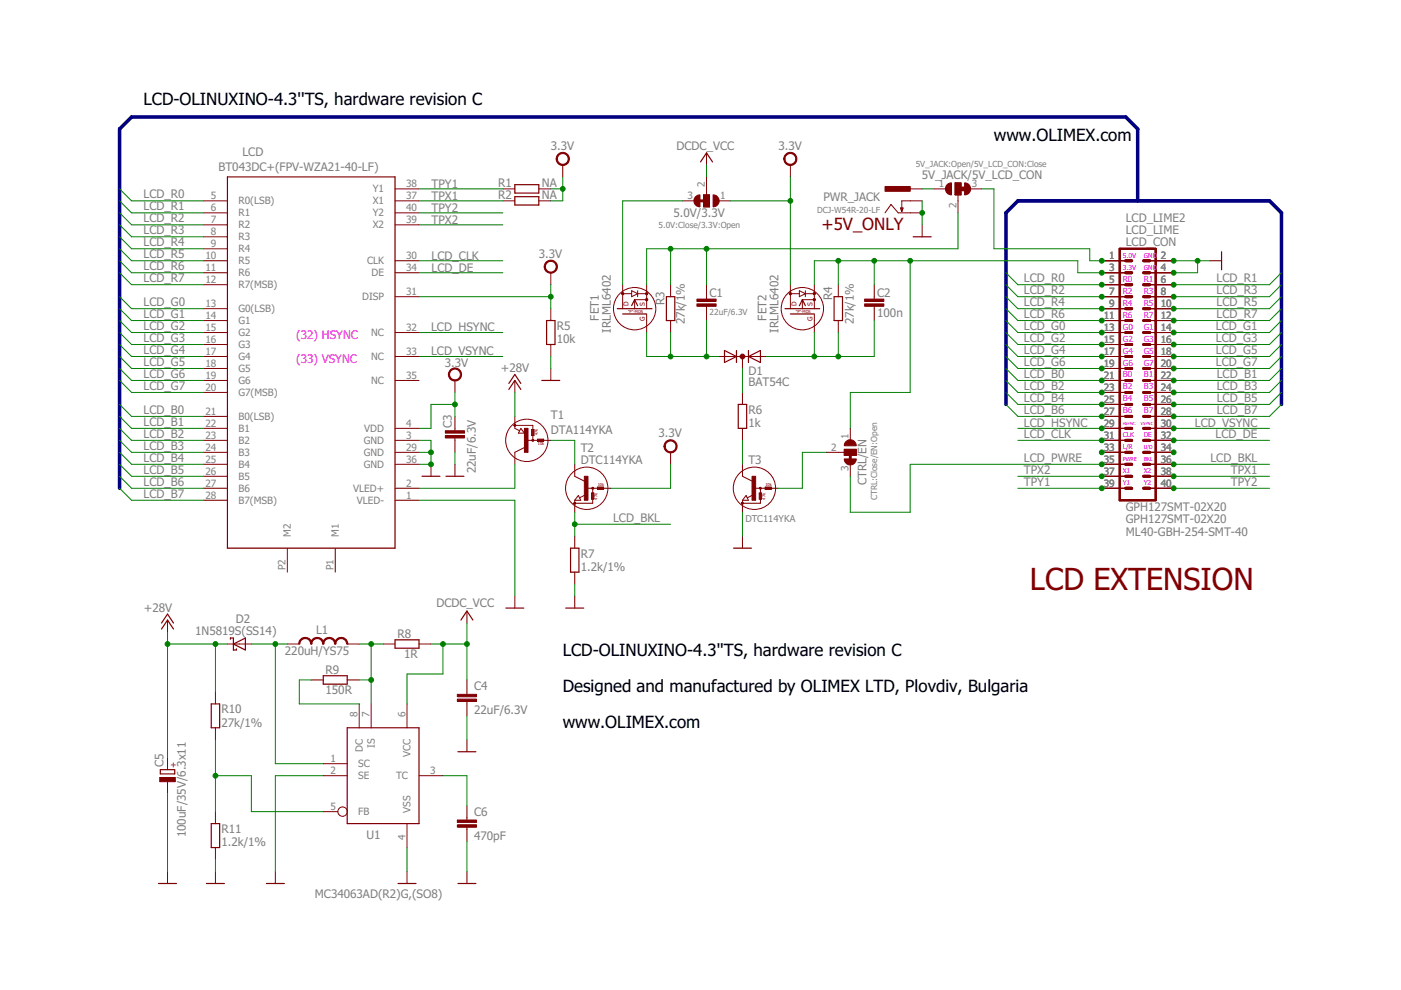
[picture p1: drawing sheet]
<svg xmlns="http://www.w3.org/2000/svg" width="297mm" height="210mm" viewBox="0 0 297 210" stroke-linecap="round" stroke-linejoin="round" font-family="sans-serif">
<g fill="none" stroke="#800000" stroke-width=".61">
<path d="M147.9 42.6h1.9M238.7 57.8h1.2M238.7 55.3h1.2M242.5 57.8h1.3M242.5 55.3h1.3M238.7 65.4h1.2M238.7 62.9h1.2M238.7 60.4h1.2M238.7 68h1.2M238.7 70.5h1.2M238.7 73h1.2M238.7 75.6h1.2"/>
<path d="M238.7 78.1h1.2M242.5 65.4h1.3M242.5 62.9h1.3M242.5 60.4h1.3M242.5 68h1.3M242.5 70.5h1.3M242.5 73h1.3M242.5 75.6h1.3M242.5 78.1h1.3M180.3 95.9v1.9M238.7 80.7h1.2M238.7 83.2h1.2"/>
<path d="M238.7 85.7h1.2M238.7 88.3h1.2M238.7 90.8h1.2M238.7 93.4h1.2M238.7 95.9h1.2M238.7 98.4h1.2M242.5 80.7h1.3M242.5 83.2h1.3M242.5 85.7h1.3M242.5 88.3h1.3M242.5 90.8h1.3M242.5 93.4h1.3"/>
<path d="M242.5 95.9h1.3M242.5 98.4h1.3M238.7 101h1.2M238.7 103.5h1.2M242.5 101h1.3M242.5 103.5h1.3"/>
</g>
<path d="M203.1 40h2" fill="none" stroke="#800000" stroke-width="1"/>
<g fill="#800000" stroke="#800000" stroke-width=".21">
<path d="M166.6 32.7a1.39 1.39 0 0 1 2.2 .3 1.39 1.39 0 0 1-.9 2 1.39 1.39 0 0 1-1.7-1.3h.2a1.14 1.14 0 0 1 1.7-1 1.14 1.14 0 0 1 .2 2 1.14 1.14 0 0 1-1.8-.7l-.1-.3h-.2z" fill-rule="evenodd"/>
<path d="M131.8 62.1h.4v.3h-.4z" fill-rule="evenodd"/>
<path d="M136.9 62.1h.4v.3h-.4z" fill-rule="evenodd"/>
<path d="M136.9 63.4h.4v.3h-.4z" fill-rule="evenodd"/>
<path d="M167.4 62.1h.3v.3h-.3z" fill-rule="evenodd"/>
<path d="M172.5 62.1h.3v.3h-.3z" fill-rule="evenodd"/>
<path d="M172.5 63.4h.3v.3h-.3z" fill-rule="evenodd"/>
<path d="M161.1 103.4h.3v.3h-.3l-.1-.2h.3h-.3z" fill-rule="evenodd"/>
<path d="M157.3 106.6h.3v.2h-.3l-.1-.1h.3h-.3z" fill-rule="evenodd"/>
<path d="M118.3 32.7a1.4 1.4 0 0 1 2.2 .3 1.4 1.4 0 0 1-.8 2.1 1.4 1.4 0 0 1-1.8-1.4h.3a1.15 1.15 0 0 1 1.6-1.1 1.15 1.15 0 0 1 .3 1.9 1.15 1.15 0 0 1-1.9-.5v-.3h-.3z" fill-rule="evenodd"/>
<path d="M179 97.3h2.5a1.27 1.27 0 0 1-1.2 1.3 1.27 1.27 0 0 1-1.3-1.3z" fill-rule="evenodd"/>
<path d="M179.4 93.6a1.27 1.27 0 0 1 1.4-.2 1.27 1.27 0 0 1 .7 1.1h-2.5l.1-.4z" fill-rule="evenodd"/>
<path d="M95.4 78.4a1.4 1.4 0 0 1 2.3 .3 1.4 1.4 0 0 1-.9 2.1 1.4 1.4 0 0 1-1.7-1.4h.2a1.15 1.15 0 0 1 1.6-1.1 1.15 1.15 0 0 1 .3 2 1.15 1.15 0 0 1-1.8-.6l-.1-.3h-.2z" fill-rule="evenodd"/>
<path d="M115.8 55.6a1.4 1.4 0 0 1 2.2 .2 1.4 1.4 0 0 1-.8 2.1 1.4 1.4 0 0 1-1.8-1.3h.2a1.15 1.15 0 0 1 1.6-1.1 1.15 1.15 0 0 1 .3 1.9 1.15 1.15 0 0 1-1.8-.6l-.1-.2h-.2z" fill-rule="evenodd"/>
<path d="M147.4 41.7l.6-.3 .4-.1v2.6a1.26 1.26 0 0 1-1.2-.8 1.26 1.26 0 0 1 .2-1.4z" fill-rule="evenodd"/>
<path d="M151.2 41.3a1.27 1.27 0 0 1 1.3 1.3 1.27 1.27 0 0 1-1.3 1.3z" fill-rule="evenodd"/>
<path d="M125.5 103.4h.3v.3h-.3v-.2h.2h-.2z" fill-rule="evenodd"/>
<path d="M121.7 106.6h.3v.2h-.3v-.1h.2h-.2z" fill-rule="evenodd"/>
<path d="M112.8 93.2h.3v.3h-.3v-.1h.2h-.2z" fill-rule="evenodd"/>
<path d="M109 90h.3v.3h-.3v-.1h.2h-.2z" fill-rule="evenodd"/>
<path d="M141.2 93.7a1.39 1.39 0 0 1 2.2 .2 1.39 1.39 0 0 1-.9 2.1 1.39 1.39 0 0 1-1.7-1.4h.2a1.15 1.15 0 0 1 1.7-1 1.15 1.15 0 0 1 .2 1.9 1.15 1.15 0 0 1-1.8-.6l-.1-.3h-.2z" fill-rule="evenodd"/>
<path d="M204.5 38.8a1.27 1.27 0 0 1 1.3 1.2 1.27 1.27 0 0 1-1.3 1.3z" fill-rule="evenodd"/>
<path d="M200.8 39.2l.5-.4h.4v2.5a1.27 1.27 0 0 1-1.1-.7 1.27 1.27 0 0 1 .2-1.4z" fill-rule="evenodd"/>
<path d="M63.7 135.6l.6-.4 .4-.1v.3l-.7 .2-.3 .4-.1 .5h-.3l.1-.4z" fill-rule="evenodd"/>
<path d="M64.7 135.1a1.37 1.37 0 0 1 1.4 1.4h-.2l-.2-.5-.3-.4-.7-.2z" fill-rule="evenodd"/>
<path d="M66.3 135.6l.5-.4 .5-.1v.3l-.8 .2-.3 .4-.1 .5h-.2v-.4z" fill-rule="evenodd"/>
<path d="M67.3 135.1a1.37 1.37 0 0 1 1.4 1.4h-.3l-.1-.5-.3-.4-.7-.2z" fill-rule="evenodd"/>
<path d="M68.8 135.6l.5-.4 .5-.1v.3l-.7 .2-.3 .4-.1 .5h-.3l.1-.4z" fill-rule="evenodd"/>
<path d="M69.8 135.1a1.37 1.37 0 0 1 1.4 1.4h-.2l-.2-.5-.3-.4-.7-.2z" fill-rule="evenodd"/>
<path d="M71.4 135.6l.5-.4 .4-.1v.3l-.7 .2-.3 .4-.1 .5h-.2v-.4z" fill-rule="evenodd"/>
<path d="M72.3 135.1a1.37 1.37 0 0 1 1.4 1.4h-.2l-.1-.5-.4-.4-.7-.2z" fill-rule="evenodd"/>
<circle cx="157.4" cy="75.6" r=".51"/>
</g>
<g fill="none" stroke="#800000" stroke-width=".21">
<path d="M119.3 35v2.5M149.8 32.4v2.6M149.8 37.5v3.8M167.6 35v2.5M202.5 38.8h1.3v2.5h-1.3zM43.1 55.3h5.1M43.1 57.8h5.1M43.1 42.6h5.1M43.1 45.1h5.1M43.1 47.7h5.1M43.1 50.2h5.1M43.1 52.7h5.1"/>
<path d="M83.8 55.3h5M83.8 57.8h5M83.8 42.6h5M83.8 40h5M83.8 45.1h5M83.8 47.7h5M106.6 42.6h2.6M106.6 40h2.6M114.2 42.6h2.6M114.2 40h2.6M116.8 57.8v2.6M144.7 42.6h2.6"/>
<path d="M149.2 41.3h1.2v2.6h-1.2zM152.3 42.6h2.6M187.6 45.1l1.3-1.8 1.5 1.8h5.1M193 40h2.5M195.5 42.6h-4.3v2.3M195.5 47.7v2.5M198.1 40h2.5M203.1 41.3v3.8M205.7 40h2.5M233.6 55.3h5.1M233.6 57.8h5.1M243.8 55.3h5"/>
<path d="M243.8 57.8h5M256.5 55.3h2.5M43.1 60.4h5.1M43.1 65.4h5.1M43.1 68h5.1M43.1 70.5h5.1M43.1 73h5.1M43.1 75.6h5.1M43.1 78.1h5.1M83.8 62.9h5M83.8 70.5h5M83.8 75.6h5"/>
<path d="M116.8 65.4v2.6M116.8 73v2.6M116.8 78.1v2.6M132 62.3h1.9M132 60.4v5M133.9 61.6l1.3 .7-1.3 .6zM135.2 62.3h1.9M135.2 61.6v1.3M137.1 60.4v5M137.1 66.7v3.8M137.1 63.5h-2.5v1.9M142.2 60.4v2.5"/>
<path d="M142.2 68v2.5M149.8 60.4v3M149.8 64.9v3.1M152.3 75.6h10.2M157.4 75.6v2.5M167.6 60.4v5M167.6 62.3h1.9M169.5 61.6l1.3 .7-1.3 .6zM170.8 62.3h1.9M170.8 61.6v1.3M172.7 63.5h-2.6v1.9M172.7 60.4v5"/>
<path d="M172.7 66.7v3.8M177.7 60.4v2.5M177.7 68v2.5M185.4 60.4v3M185.4 64.9v3.1M233.6 60.4h5.1M233.6 62.9h5.1M233.6 65.4h5.1M233.6 68h5.1M233.6 70.5h5.1M233.6 73h5.1M233.6 75.6h5.1"/>
<path d="M233.6 78.1h5.1M243.8 60.4h5M243.8 62.9h5M243.8 65.4h5M243.8 68h5M243.8 70.5h5M243.8 73h5M243.8 75.6h5M243.8 78.1h5M43.1 80.7h5.1M43.1 83.2h5.1M43.1 88.3h5.1"/>
<path d="M43.1 90.8h5.1M43.1 93.4h5.1M43.1 95.9h5.1M43.1 98.4h5.1M83.8 80.7h5M83.8 90.8h5M83.8 93.4h5M83.8 95.9h5M83.8 98.4h5M91.4 98.4v2.6M96.5 80.7v2.5M96.5 88.3v3"/>
<path d="M96.5 92.9v3M96.5 98.4v2.6M109.2 80.7v2.5M109.2 88.3v2.5l.9 .5M109.2 90.2h3.8v3.2M110.4 90.8l.8 1h-1.3zM111.2 94.9l-2 1v2.5M111.7 93.4h5.1M112.7 91.1h.5v1.3h-.5zM112.8 91.1v1.3M113.1 91.1v1.3M114 93.1h1.3v.5h-1.3z"/>
<path d="M114 93.5h1.3M114 93.2h1.3M121.9 98.4v2.6l2 1M142.2 95.9v2.5M157.4 83.2v2.5M157.4 90.8v2.6M157.4 98.4v2.6l2 1M175.2 95.9h3.8M179 95.3h2.5v1.2h-2.5zM180.3 90.8v2.6M180.3 98.4v2.6M233.6 80.7h5.1"/>
<path d="M233.6 83.2h5.1M233.6 85.7h5.1M233.6 88.3h5.1M233.6 90.8h5.1M233.6 93.4h5.1M233.6 95.9h5.1M233.6 98.4h5.1M243.8 80.7h5M243.8 83.2h5M243.8 85.7h5M243.8 88.3h5M243.8 90.8h5"/>
<path d="M243.8 93.4h5M243.8 95.9h5M243.8 98.4h5M43.1 101h5.1M43.1 103.5h5.1M43.1 106.1h5.1M60.9 116.2v5.1M71.1 116.2v5.1M83.8 103.5h5M83.8 106.1h5M121.9 106.1v2.5M121.9 113.7v2.5"/>
<path d="M122.6 105.1l.5 1h-1.2zM124.1 104.9l-1.2 .7M124.4 103.5h5.1M125.4 104.5h.5v1.3h-.5zM125.5 104.5v1.3M125.7 103.5v3.2h-3.8M125.8 104.5v1.3M126.7 103.3h1.3v.5h-1.3zM126.7 103.4h1.3M126.7 103.7h1.3M157.4 106.1v2.5M157.4 113.7v2.5"/>
<path d="M158.2 105.1l.5 1h-1.3zM159.6 104.9l-1.2 .7M160 103.5h5M161 104.5h.5v1.3h-.5zM161.1 104.5v1.3M161.2 103.5v3.2h-3.8M161.4 104.5v1.3M162.2 103.3h1.3v.5h-1.3zM162.2 103.4h1.3M162.2 103.7h1.3M233.6 101h5.1M233.6 103.5h5.1"/>
<path d="M243.8 101h5M243.8 103.5h5M35.5 131.5v2.5M48.2 136.5h5.1M60.9 136.5h2.6M73.6 136.5h2.6M81.2 136.5h2.6M88.8 136.5h2.6M99 129.6v2.5M109.2 126.4v2.5M121.9 121.3v2.5M121.9 126.4v2.5"/>
<path d="M45.7 146.7v2.5M45.7 154.3v2.5M66 144.2h2.5M73.6 144.2h2.6M76.2 149.2v5.1M78.7 149.2v5.1M86.3 149.2v5.1M99 144.2v3M99 148.7v3.1M99 156.8v2.6M35.5 160.7v2.5M35.5 165.7v2.6"/>
<path d="M45.7 172.1v2.5M45.7 179.7v2.5M68.5 164.5h5.1M68.5 172.1h3.1M68.5 161.9h5.1M86.3 174.6v5.1M88.8 164.5h5.1M99 170.8v3.1M99 175.4v3M35.5 184.8v2.5M45.7 184.8v2.5M58.4 184.8v2.5"/>
<path d="M86.3 184.8v2.5M99 184.8v2.5"/>
<circle cx="134.6" cy="65.4" r="4.5"/>
<circle cx="170.1" cy="65.4" r="4.5"/>
<circle cx="111.7" cy="93.4" r="4.5"/>
<circle cx="124.4" cy="103.5" r="4.5"/>
<circle cx="160" cy="103.5" r="4.5"/>
<circle cx="72.6" cy="172.1" r=".99"/>
</g>
<g fill="none" stroke="#800000" stroke-width=".25">
<path d="M48.2 37.5h35.6v78.7h-35.6zM109.2 39.2h5v1.7h-5zM148.5 34.3l1.3-1.9 1.3 1.9M109.2 41.7h5v1.8h-5zM190.9 44.1h.6l-.3 .8zM193.6 50.2h3.8M259 53.4v3.8M115.9 68h1.8v5h-1.8zM130.9 65.4h7.3M132 66.6h5.1M133.9 64.8l.7-1.3 .6 1.3M141.3 62.9h1.8v5.1h-1.8z"/>
<path d="M153.6 74.3l2.5 1.3-2.5 1.3zM156.1 74.3v2.6M158.7 75.6l2.5-1.3v2.6zM158.7 74.3v2.6M166.4 65.4h7.4M167.6 66.6h5.1M169.5 64.8l.6-1.3 .7 1.3M176.8 62.9h1.8v5.1h-1.8zM107.9 82.6l1.3-1.9 1.2 1.9M107.9 81.3l1.3-1.9 1.2 1.9M114.9 80.7h3.8M156.5 85.7h1.8v5.1h-1.8z"/>
<path d="M89.5 101h3.8M94.6 101h3.8M121 116.2h1.7v5.1h-1.7zM155.5 116.2h3.8M34.2 133.4l1.3-1.9 1.3 1.9M34.2 132.1l1.3-1.9 1.3 1.9M48.9 135.5v-.2h.6v2.5h.6v-.2M49.5 136.5l2.5-1.2v2.5zM83.8 135.7h5v1.7h-5zM97.7 131.5l1.3-1.9 1.3 1.9M107.3 128.9h3.8M120 128.9h3.8"/>
<path d="M44.8 149.2h1.8v5.1h-1.8zM68.5 143.3h5.1v1.8h-5.1zM73.6 154.3h15.2v20.3h-15.2zM97.1 159.4h3.8M34 163.2h3v.9h-3zM44.8 174.6h1.8v5.1h-1.8zM33.6 187.3h3.8M43.8 187.3h3.8M56.5 187.3h3.8M84.4 187.3h3.8M97.1 187.3h3.8"/>
</g>
<path d="M237.4 52.7h7.6v53.4h-7.6z" fill="none" stroke="#800000" stroke-width=".42"/>
<g fill="#800000" stroke="#800000" stroke-width=".21">
<path d="M159.4 101h.8v5.1h-.8z"/>
<path d="M179 95.3h2.5v1.2h-2.5z"/>
<path d="M147.8 64.4h4v.5h-4z"/>
<path d="M147.8 63.4h4v.5h-4z"/>
<path d="M183.3 64.4h4.1v.5h-4.1z"/>
<path d="M183.3 63.4h4.1v.5h-4.1z"/>
<path d="M33.9 164.8h3.3v.9h-3.3z"/>
<path d="M97 174.9h4v.5h-4z"/>
<path d="M97 173.9h4v.5h-4z"/>
<path d="M97 148.2h4v.5h-4z"/>
<path d="M97 147.2h4v.5h-4z"/>
<path d="M94.4 92.4h4.1v.5h-4.1z"/>
<path d="M94.4 91.3h4.1v.5h-4.1z"/>
<path d="M149.2 41.3h1.2v2.6h-1.2z"/>
<path d="M123.9 101h.8v5.1h-.8z"/>
<path d="M111.2 90.8h.8v5.1h-.8z"/>
<path d="M187.6 39.5h5.4v1.1h-5.4z"/>
<path d="M202.5 38.8h1.3v2.5h-1.3z"/>
</g>
<path d="M241.2 42.6v-15.3l-2.5-2.5h-210.8l-2.5 2.5v76.2M213.3 85.7v-40.6l2.5-2.5h53.4l2.5 2.5v40.6" fill="none" stroke="#000080" stroke-width=".76"/>
<g fill="none" stroke="#008000" stroke-width=".21">
<path d="M119.3 37.5v5.1h-2.5M149.8 35v2.5M167.6 37.5v22.9M25.4 52.7l2.5 2.6h15.2M25.4 55.3l2.5 2.5h15.2M25.4 40l2.5 2.6h15.2M25.4 45.1l2.5 2.6h15.2M25.4 42.6l2.5 2.5h15.2M25.4 57.8l2.5 2.6h15.2M25.4 47.7l2.5 2.5h15.2M25.4 50.2l2.5 2.5h15.2M88.8 55.3h17.8"/>
<path d="M88.8 57.8h17.8M88.8 42.6h17.8M88.8 40h17.8M88.8 47.7h17.8M88.8 45.1h17.8M116.8 40h2.5M142.2 52.7v7.7M144.7 42.6h-12.7v17.8M149.8 52.7v7.7M154.9 42.6h12.7M177.7 55.3v5.1M185.4 55.3v5.1"/>
<path d="M193 55.3v27.9h-12.7v7.6M195.5 42.6v5.1M195.5 40h2.6M203.1 45.1v7.6h-66v7.7M208.2 40h2.5v12.7h20.4v2.6h2.5M213.3 57.8l2.5 2.6h17.8M233.6 57.8h-5.1v-2.5h-55.8v5.1M248.8 55.3h7.7M253.9 55.3v2.5h-5.1M271.7 57.8l-2.5 2.6h-20.4M25.4 62.9l2.5 2.5h15.2M25.4 65.4l2.5 2.6h15.2"/>
<path d="M25.4 68l2.5 2.5h15.2M25.4 70.5l2.5 2.5h15.2M25.4 73l2.5 2.6h15.2M25.4 75.6l2.5 2.5h15.2M25.4 78.1l2.5 2.6h15.2M88.8 62.9h28M88.8 70.5h17.8M88.8 75.6h17.8M116.8 60.4v5M116.8 75.6v2.5M137.1 70.5v5.1h15.2M142.2 70.5v5.1"/>
<path d="M149.8 68v7.6M157.4 78.1v5.1M172.7 70.5v5.1M177.7 70.5v5.1M185.4 68v7.6h-22.9M213.3 60.4l2.5 2.5h17.8M213.3 62.9l2.5 2.5h17.8M213.3 65.4l2.5 2.6h17.8M213.3 68l2.5 2.5h17.8M213.3 70.5l2.5 2.5h17.8M213.3 73l2.5 2.6h17.8M213.3 75.6l2.5 2.5h17.8"/>
<path d="M213.3 78.1l2.5 2.6h17.8M271.7 60.4l-2.5 2.5h-20.4M271.7 62.9l-2.5 2.5h-20.4M271.7 65.4l-2.5 2.6h-20.4M271.7 68l-2.5 2.5h-20.4M271.7 70.5l-2.5 2.5h-20.4M271.7 73l-2.5 2.6h-20.4M271.7 75.6l-2.5 2.5h-20.4M271.7 78.1l-2.5 2.6h-20.4M25.4 93.4l2.5 2.5h15.2M25.4 90.8l2.5 2.6h15.2M25.4 95.9l2.5 2.5h15.2"/>
<path d="M25.4 88.3l2.5 2.5h15.2M25.4 98.4l2.5 2.6h15.2M25.4 80.7l2.5 2.5h15.2M25.4 85.7l2.5 2.6h15.2M88.8 95.9h2.6M88.8 93.4h2.6v5h-2.6M96.5 83.2v5.1M96.5 95.9v2.5M96.5 85.7h-5.1v5.1h-2.6M109.2 83.2v5.1M109.2 98.4v5.1h-20.4M116.8 93.4h5.1v5"/>
<path d="M142.2 98.4v5.1h-12.7M157.4 93.4v5M175.2 95.9h-5.1v7.6h-5.1M213.3 83.2l2.5 2.5h17.8M213.3 80.7l2.5 2.5h17.8M213.3 85.7l2.5 2.6h17.8M215.8 93.4h17.8M215.8 90.8h17.8M233.6 98.4h-40.6v10.2h-12.7v-7.6M248.8 93.4h20.4M248.8 98.4h20.4M248.8 90.8h20.4"/>
<path d="M271.7 83.2l-2.5 2.5h-20.4M271.7 80.7l-2.5 2.5h-20.4M271.7 85.7l-2.5 2.6h-20.4M25.4 103.5l2.5 2.6h15.2M25.4 101l2.5 2.5h15.2M88.8 106.1h20.4v20.3M121.9 108.6v5.1M121.9 111.1h20.3M157.4 108.6v5.1M215.8 103.5h17.8M215.8 101h17.8M248.8 103.5h20.4"/>
<path d="M248.8 101h20.4M35.5 134v26.7M35.5 136.5h12.7M45.7 136.5v10.2M53.3 136.5h7.6M58.4 136.5v25.4h10.1M76.2 136.5h5M78.7 136.5v12.7M91.4 136.5h7.6M93.9 136.5v6.4h-7.6v6.3M99 132.1v12.1M121.9 123.8v2.6"/>
<path d="M45.7 156.8v15.3M66 144.2h-2.5v5h12.7M76.2 144.2h2.5M99 151.8v5M35.5 168.3v16.5M45.7 164.5h7.6v7.6h15.2M68.5 164.5h-10.1v20.3M86.3 179.7v5.1M93.9 164.5h5.1v6.3M99 178.4v6.4M45.7 182.2v2.6"/>
</g>
<g fill="#008000" stroke="#008000" stroke-width=".21">
<circle cx="253.9" cy="55.3" r=".51"/>
<circle cx="248.8" cy="55.3" r=".51"/>
<circle cx="248.8" cy="57.8" r=".51"/>
<circle cx="91.4" cy="95.9" r=".51"/>
<circle cx="91.4" cy="98.4" r=".51"/>
<circle cx="195.5" cy="45.1" r=".51"/>
<circle cx="167.6" cy="42.6" r=".51"/>
<circle cx="119.3" cy="40" r=".51"/>
<circle cx="96.5" cy="85.7" r=".51"/>
<circle cx="116.8" cy="62.9" r=".51"/>
<circle cx="99" cy="136.5" r=".51"/>
<circle cx="93.9" cy="136.5" r=".51"/>
<circle cx="248.8" cy="101" r=".51"/>
<circle cx="233.6" cy="103.5" r=".51"/>
<circle cx="233.6" cy="101" r=".51"/>
<circle cx="248.8" cy="103.5" r=".51"/>
<circle cx="233.6" cy="93.4" r=".51"/>
<circle cx="248.8" cy="93.4" r=".51"/>
<circle cx="233.6" cy="60.4" r=".51"/>
<circle cx="233.6" cy="62.9" r=".51"/>
<circle cx="248.8" cy="60.4" r=".51"/>
<circle cx="248.8" cy="62.9" r=".51"/>
<circle cx="248.8" cy="65.4" r=".51"/>
<circle cx="248.8" cy="68" r=".51"/>
<circle cx="233.6" cy="65.4" r=".51"/>
<circle cx="233.6" cy="68" r=".51"/>
<circle cx="233.6" cy="70.5" r=".51"/>
<circle cx="233.6" cy="73" r=".51"/>
<circle cx="233.6" cy="75.6" r=".51"/>
<circle cx="233.6" cy="78.1" r=".51"/>
<circle cx="248.8" cy="70.5" r=".51"/>
<circle cx="248.8" cy="73" r=".51"/>
<circle cx="248.8" cy="75.6" r=".51"/>
<circle cx="248.8" cy="78.1" r=".51"/>
<circle cx="233.6" cy="80.7" r=".51"/>
<circle cx="233.6" cy="83.2" r=".51"/>
<circle cx="233.6" cy="85.7" r=".51"/>
<circle cx="233.6" cy="88.3" r=".51"/>
<circle cx="248.8" cy="80.7" r=".51"/>
<circle cx="248.8" cy="83.2" r=".51"/>
<circle cx="248.8" cy="85.7" r=".51"/>
<circle cx="248.8" cy="88.3" r=".51"/>
<circle cx="233.6" cy="98.4" r=".51"/>
<circle cx="248.8" cy="98.4" r=".51"/>
<circle cx="121.9" cy="111.1" r=".51"/>
<circle cx="177.7" cy="75.6" r=".51"/>
<circle cx="172.7" cy="75.6" r=".51"/>
<circle cx="142.2" cy="75.6" r=".51"/>
<circle cx="149.8" cy="75.6" r=".51"/>
<circle cx="45.7" cy="136.5" r=".51"/>
<circle cx="35.5" cy="136.5" r=".51"/>
<circle cx="45.7" cy="164.5" r=".51"/>
<circle cx="58.4" cy="136.5" r=".51"/>
<circle cx="78.7" cy="136.5" r=".51"/>
<circle cx="78.7" cy="144.2" r=".51"/>
<circle cx="142.2" cy="52.7" r=".51"/>
<circle cx="149.8" cy="52.7" r=".51"/>
<circle cx="177.7" cy="55.3" r=".51"/>
<circle cx="193" cy="55.3" r=".51"/>
<circle cx="185.4" cy="55.3" r=".51"/>
<circle cx="233.6" cy="57.8" r=".51"/>
<circle cx="233.6" cy="95.9" r=".51"/>
<circle cx="248.8" cy="95.9" r=".51"/>
<circle cx="233.6" cy="55.3" r=".51"/>
<circle cx="233.6" cy="90.8" r=".51"/>
<circle cx="248.8" cy="90.8" r=".51"/>
</g>
<text font-size="6.5" fill="#800000" x="218.4" y="125.1">LCD EXTENSION</text>
<g font-size="3.6">
<text x="30.4" y="22.3">LCD-OLINUXINO-4.3''TS, hardware revision C</text>
<text x="210.7" y="29.9">www.OLIMEX.com</text>
<text x="119.3" y="139.1">LCD-OLINUXINO-4.3''TS, hardware revision C</text>
<text x="119.3" y="146.7">Designed and manufactured by OLIMEX LTD, Plovdiv, Bulgaria</text>
<text x="119.3" y="154.3">www.OLIMEX.com</text>
</g>
<text font-size="3.6" fill="#800000" x="174.2" y="48.7">+5V_ONLY</text>
<g font-size="2.5" fill="#808080">
<text x="51.4" y="33.1">LCD</text>
<text x="116.8" y="31.8">3.3V</text>
<text x="143.4" y="31.8">DCDC_VCC</text>
<text x="165" y="31.8">3.3V</text>
<text x="46.3" y="36.2">BT043DC+(FPV-WZA21-40-LF)</text>
<text x="91.5" y="39.8">TPY1</text>
<text x="105.6" y="39.7">R1</text>
<text x="114.9" y="39.7">NA</text>
<text x="195.5" y="37.9">5V_JACK/5V_LCD_CON</text>
<text x="30.4" y="42.1">LCD_R0</text>
<text x="30.4" y="47.2">LCD_R2</text>
<text x="30.4" y="44.6">LCD_R1</text>
<text x="91.5" y="42.3">TPX1</text>
<text x="91.5" y="47.4">TPX2</text>
<text x="91.5" y="44.9">TPY2</text>
<text x="105.6" y="42.2">R2</text>
<text x="114.9" y="42.2">NA</text>
<text x="142.8" y="46">5.0V/3.3V</text>
<text x="174.6" y="42.6">PWR_JACK</text>
<text x="238.7" y="47.2">LCD_LIME2</text>
<text x="30.4" y="49.7">LCD_R3</text>
<text x="30.4" y="52.2">LCD_R4</text>
<text x="238.7" y="52.2">LCD_CON</text>
<text x="238.7" y="49.7">LCD_LIME</text>
<text x="30.4" y="54.8">LCD_R5</text>
<text x="30.4" y="59.9">LCD_R7</text>
<text x="30.4" y="57.3">LCD_R6</text>
<text x="91.5" y="55">LCD_CLK</text>
<text x="91.5" y="57.6">LCD_DE</text>
<text x="114.2" y="54.6">3.3V</text>
<text x="217.1" y="59.9">LCD_R0</text>
<text x="257.9" y="59.9">LCD_R1</text>
<text x="30.4" y="64.9">LCD_G0</text>
<text x="140.9" y="64.7" transform="rotate(-90 140.9 64.7)">R3</text>
<text x="150.4" y="62.9">C1</text>
<text x="176.4" y="63.7" transform="rotate(-90 176.4 63.7)">R4</text>
<text x="186" y="62.9">C2</text>
<text x="217.1" y="62.4">LCD_R2</text>
<text x="217.1" y="64.9">LCD_R4</text>
<text x="257.9" y="62.4">LCD_R3</text>
<text x="257.9" y="64.9">LCD_R5</text>
<text x="30.4" y="70">LCD_G2</text>
<text x="30.4" y="67.5">LCD_G1</text>
<text x="91.4" y="70.1">LCD_HSYNC</text>
<text x="118.1" y="70">R5</text>
<text x="126.9" y="68" transform="rotate(-90 126.9 68)">FET1</text>
<text x="129.5" y="70.5" transform="rotate(-90 129.5 70.5)">IRLML6402</text>
<text x="145.2" y="68.7" transform="rotate(-90 145.2 68.7)">27k/1%</text>
<text x="162.5" y="68" transform="rotate(-90 162.5 68)">FET2</text>
<text x="165" y="70.5" transform="rotate(-90 165 70.5)">IRLML6402</text>
<text x="181" y="68.7" transform="rotate(-90 181 68.7)">27k/1%</text>
<text x="186" y="67.2">100n</text>
<text x="217.1" y="67.5">LCD_R6</text>
<text x="217.1" y="70">LCD_G0</text>
<text x="257.8" y="70">LCD_G1</text>
<text x="257.9" y="67.5">LCD_R7</text>
<text x="30.4" y="75.1">LCD_G4</text>
<text x="30.4" y="72.5">LCD_G3</text>
<text x="30.4" y="77.6">LCD_G5</text>
<text x="91.4" y="75.2">LCD_VSYNC</text>
<text x="94.3" y="77.8">3.3V</text>
<text x="118.1" y="72.8">10k</text>
<text x="217.1" y="72.5">LCD_G2</text>
<text x="217.1" y="75.1">LCD_G4</text>
<text x="217.1" y="77.6">LCD_G6</text>
<text x="257.8" y="72.5">LCD_G3</text>
<text x="257.8" y="75.1">LCD_G5</text>
<text x="257.8" y="77.6">LCD_G7</text>
<text x="30.4" y="80.2">LCD_G6</text>
<text x="30.4" y="82.7">LCD_G7</text>
<text x="106.2" y="78.9">+28V</text>
<text x="158.7" y="81.9">BAT54C</text>
<text x="158.7" y="79.4">D1</text>
<text x="217.1" y="80.2">LCD_B0</text>
<text x="217.1" y="82.7">LCD_B2</text>
<text x="258" y="80.2">LCD_B1</text>
<text x="258" y="82.7">LCD_B3</text>
<text x="30.4" y="87.8">LCD_B0</text>
<text x="116.8" y="88.9">T1</text>
<text x="158.7" y="87.8">R6</text>
<text x="217.1" y="85.2">LCD_B4</text>
<text x="217.1" y="87.8">LCD_B6</text>
<text x="258" y="85.2">LCD_B5</text>
<text x="258" y="87.8">LCD_B7</text>
<text x="30.4" y="92.9">LCD_B2</text>
<text x="30.4" y="90.3">LCD_B1</text>
<text x="30.4" y="95.4">LCD_B3</text>
<text x="95.8" y="90.8" transform="rotate(-90 95.8 90.8)">C3</text>
<text x="116.8" y="92">DTA114YKA</text>
<text x="123.1" y="95.9">T2</text>
<text x="139.6" y="92.7">3.3V</text>
<text x="158.7" y="90.6">1k</text>
<text x="217.1" y="92.9">LCD_CLK</text>
<text x="217.1" y="90.4">LCD_HSYNC</text>
<text x="253.3" y="90.4">LCD_VSYNC</text>
<text x="257.7" y="92.9">LCD_DE</text>
<text x="30.4" y="97.9">LCD_B4</text>
<text x="30.4" y="100.5">LCD_B5</text>
<text x="100.9" y="100.4" transform="rotate(-90 100.9 100.4)">22uF/6.3V</text>
<text x="123.1" y="98.3">DTC114YKA</text>
<text x="158.7" y="98.4">T3</text>
<text x="217.1" y="100.5">TPX2</text>
<text x="217.1" y="97.9">LCD_PWRE</text>
<text x="256.6" y="97.9">LCD_BKL</text>
<text x="261" y="100.5">TPX1</text>
<text x="30.4" y="103">LCD_B6</text>
<text x="30.4" y="105.6">LCD_B7</text>
<text x="183.7" y="102.9" transform="rotate(-90 183.7 102.9)">CTRL/EN</text>
<text x="217.1" y="103">TPY1</text>
<text x="261" y="103">TPY2</text>
<text x="130" y="110.6">LCD_BKL</text>
<text x="238.7" y="113.7">ML40-GBH-254-SMT-40</text>
<text x="238.7" y="108.4">GPH127SMT-02X20</text>
<text x="238.7" y="110.9">GPH127SMT-02X20</text>
<text x="123.1" y="118.2">R7</text>
<text x="123.1" y="121">1.2k/1%</text>
<text x="30.5" y="129.7">+28V</text>
<text x="92.5" y="128.8">DCDC_VCC</text>
<text x="41.4" y="134.6">1N5819S(SS14)</text>
<text x="50" y="132.1">D2</text>
<text x="67" y="134.5">L1</text>
<text x="84.3" y="135.3">R8</text>
<text x="60.4" y="138.8">220uH/YS75</text>
<text x="69" y="142.9">R9</text>
<text x="85.7" y="139.6">1R</text>
<text x="69" y="147.2">150R</text>
<text x="100.5" y="146.3">C4</text>
<text x="46.9" y="154.1">27k/1%</text>
<text x="46.9" y="151.2">R10</text>
<text x="100.5" y="151.4">22uF/6.3V</text>
<text x="34.7" y="162.7" transform="rotate(-90 34.7 162.7)">C5</text>
<text x="100.5" y="173">C6</text>
<text x="39.4" y="177.6" transform="rotate(-90 39.4 177.6)">100uF/35V/6.3x11</text>
<text x="46.9" y="179.5">1.2k/1%</text>
<text x="46.9" y="176.6">R11</text>
<text x="77.7" y="177.9">U1</text>
<text x="100.5" y="178.1">470pF</text>
<text x="66.8" y="190.4">MC34063AD(R2)G,(SO8)</text>
</g>
<g font-size="2.5" fill="#f0f">
<text x="62.8" y="71.8">(32) HSYNC</text>
<text x="62.8" y="76.9">(33) VSYNC</text>
</g>
<g font-size="2.1" fill="#808080">
<text x="79" y="40.8">Y1</text>
<text x="86.1" y="39.7">38</text>
<text x="149.4" y="39.7" transform="rotate(-90 149.4 39.7)">2</text>
<text x="199.1" y="39.7">1</text>
<text x="206" y="39.7">3</text>
<text x="44.7" y="42.2">5</text>
<text x="44.7" y="44.8">6</text>
<text x="44.7" y="47.3">7</text>
<text x="50.5" y="43.3">R0(LSB)</text>
<text x="50.5" y="45.9">R1</text>
<text x="79" y="43.3">X1</text>
<text x="79" y="45.9">Y2</text>
<text x="86.1" y="42.2">37</text>
<text x="86.1" y="44.8">40</text>
<text x="86.1" y="47.3">39</text>
<text x="145.7" y="42.2">3</text>
<text x="152.7" y="42.2">1</text>
<text x="202.8" y="44.1" transform="rotate(-90 202.8 44.1)">2</text>
<text x="44.7" y="49.8">8</text>
<text x="44.7" y="52.4">9</text>
<text x="50.5" y="48.4">R2</text>
<text x="50.5" y="51">R3</text>
<text x="50.5" y="53.5">R4</text>
<text x="79" y="48.4">X2</text>
<text x="43.5" y="54.9">10</text>
<text x="43.5" y="57.5">11</text>
<text x="50.5" y="56">R5</text>
<text x="50.5" y="58.6">R6</text>
<text x="77.8" y="56">CLK</text>
<text x="78.8" y="58.6">DE</text>
<text x="86.1" y="54.9">30</text>
<text x="86.1" y="57.5">34</text>
<text x="235.2" y="54.9">1</text>
<text x="235.2" y="57.5">3</text>
<text x="246.1" y="54.9">2</text>
<text x="246.1" y="57.5">4</text>
<text x="43.5" y="65.1">13</text>
<text x="43.5" y="60">12</text>
<text x="50.5" y="61.1">R7(MSB)</text>
<text x="76.8" y="63.7">DISP</text>
<text x="86.1" y="62.5">31</text>
<text x="235.2" y="60">5</text>
<text x="235.2" y="62.5">7</text>
<text x="235.2" y="65.1">9</text>
<text x="246.1" y="60">6</text>
<text x="246.1" y="62.5">8</text>
<text x="246.1" y="65.1">10</text>
<text x="43.5" y="67.6">14</text>
<text x="43.5" y="70.2">15</text>
<text x="50.5" y="66.2">G0(LSB)</text>
<text x="50.5" y="68.7">G1</text>
<text x="50.5" y="71.3">G2</text>
<text x="78.7" y="71.3">NC</text>
<text x="86.1" y="70.2">32</text>
<text x="234" y="67.6">11</text>
<text x="234" y="70.2">13</text>
<text x="246.1" y="67.6">12</text>
<text x="246.1" y="70.2">14</text>
<text x="43.5" y="72.7">16</text>
<text x="43.5" y="75.2">17</text>
<text x="43.5" y="77.8">18</text>
<text x="50.5" y="73.8">G3</text>
<text x="50.5" y="76.4">G4</text>
<text x="78.7" y="76.4">NC</text>
<text x="86.1" y="75.2">33</text>
<text x="234" y="72.7">15</text>
<text x="234" y="75.2">17</text>
<text x="234" y="77.8">19</text>
<text x="246.1" y="72.7">16</text>
<text x="246.1" y="75.2">18</text>
<text x="246.1" y="77.8">20</text>
<text x="43.5" y="80.3">19</text>
<text x="43.5" y="82.9">20</text>
<text x="50.5" y="78.9">G5</text>
<text x="50.5" y="81.4">G6</text>
<text x="50.5" y="84">G7(MSB)</text>
<text x="78.7" y="81.4">NC</text>
<text x="86.1" y="80.3">35</text>
<text x="234" y="80.3">21</text>
<text x="234" y="82.9">23</text>
<text x="246.1" y="80.3">22</text>
<text x="246.1" y="82.9">24</text>
<text x="43.5" y="87.9">21</text>
<text x="50.5" y="89.1">B0(LSB)</text>
<text x="234" y="85.4">25</text>
<text x="234" y="87.9">27</text>
<text x="246.1" y="85.4">26</text>
<text x="246.1" y="87.9">28</text>
<text x="43.5" y="90.5">22</text>
<text x="43.5" y="93">23</text>
<text x="43.5" y="95.6">24</text>
<text x="50.5" y="91.6">B1</text>
<text x="50.5" y="94.1">B2</text>
<text x="77.1" y="94.1">GND</text>
<text x="77.2" y="91.6">VDD</text>
<text x="86.1" y="90.5">4</text>
<text x="86.1" y="93">3</text>
<text x="86.1" y="95.6">29</text>
<text x="176.2" y="95.6">2</text>
<text x="179.9" y="93" transform="rotate(-90 179.9 93)">1</text>
<text x="234" y="90.5">29</text>
<text x="234" y="93">31</text>
<text x="234" y="95.6">33</text>
<text x="246.1" y="90.5">30</text>
<text x="246.1" y="93">32</text>
<text x="246.1" y="95.6">34</text>
<text x="43.5" y="98.1">25</text>
<text x="43.5" y="100.6">26</text>
<text x="50.5" y="96.7">B3</text>
<text x="50.5" y="99.2">B4</text>
<text x="50.5" y="101.8">B5</text>
<text x="77.1" y="99.2">GND</text>
<text x="77.1" y="96.7">GND</text>
<text x="86.1" y="98.1">36</text>
<text x="179.9" y="100" transform="rotate(-90 179.9 100)">3</text>
<text x="234" y="98.1">35</text>
<text x="234" y="100.6">37</text>
<text x="246.1" y="98.1">36</text>
<text x="246.1" y="100.6">38</text>
<text x="43.5" y="103.2">27</text>
<text x="43.5" y="105.7">28</text>
<text x="50.5" y="104.3">B6</text>
<text x="50.5" y="106.8">B7(MSB)</text>
<text x="74.9" y="104.3">VLED+</text>
<text x="75.7" y="106.8">VLED-</text>
<text x="86.1" y="105.7">1</text>
<text x="86.1" y="103.2">2</text>
<text x="234" y="103.2">39</text>
<text x="246.1" y="103.2">40</text>
<text x="61.7" y="113.9" transform="rotate(-90 61.7 113.9)">M2</text>
<text x="71.8" y="113.9" transform="rotate(-90 71.8 113.9)">M1</text>
<text x="60.6" y="120.9" transform="rotate(-90 60.6 120.9)">P2</text>
<text x="70.7" y="120.9" transform="rotate(-90 70.7 120.9)">P1</text>
<text x="75.8" y="152" transform="rotate(-90 75.8 152)">8</text>
<text x="78.3" y="152" transform="rotate(-90 78.3 152)">7</text>
<text x="86" y="152" transform="rotate(-90 86 152)">6</text>
<text x="70.1" y="161.6">1</text>
<text x="76.9" y="159.4" transform="rotate(-90 76.9 159.4)">DC</text>
<text x="79.4" y="158.6" transform="rotate(-90 79.4 158.6)">IS</text>
<text x="87.1" y="160.5" transform="rotate(-90 87.1 160.5)">VCC</text>
<text x="70.1" y="164.1">2</text>
<text x="75.9" y="165.2">SE</text>
<text x="75.9" y="162.7">SC</text>
<text x="84" y="165.2">TC</text>
<text x="91.2" y="164.1">3</text>
<text x="70.1" y="171.7">5</text>
<text x="75.9" y="172.9">FB</text>
<text x="87.1" y="172.3" transform="rotate(-90 87.1 172.3)">VSS</text>
<text x="86" y="178.1" transform="rotate(-90 86 178.1)">4</text>
</g>
<text font-size="2" fill="#808080" x="158" y="110.7">DTC114YKA</text>
<g font-size="1.8" fill="#808080">
<text x="194.1" y="35.3">5V_JACK:Open/5V_LCD_CON:Close</text>
<text x="173.2" y="45.1">DCJ-W54R-20-LF</text>
<text x="139.6" y="48.3">5.0V:Close/3.3V:Open</text>
<text x="150.4" y="66.7">22uF/6.3V</text>
<text x="186" y="106.1" transform="rotate(-90 186 106.1)">CTRL:Close/EN:Open</text>
</g>
<g font-size="1.8" fill="#f0f">
<text x="238" y="59.7">R0</text>
<text x="242.5" y="59.7">R1</text>
<text x="238" y="62.3">R2</text>
<text x="238" y="64.8">R4</text>
<text x="242.5" y="62.3">R3</text>
<text x="242.5" y="64.8">R5</text>
<text x="238" y="67.3">R6</text>
<text x="238" y="69.9">G0</text>
<text x="242.5" y="67.3">R7</text>
<text x="242.5" y="69.9">G1</text>
<text x="238" y="72.4">G2</text>
<text x="238" y="75">G4</text>
<text x="238" y="77.5">G6</text>
<text x="242.5" y="72.4">G3</text>
<text x="242.5" y="75">G5</text>
<text x="242.5" y="77.5">G7</text>
<text x="238" y="80">B0</text>
<text x="238" y="82.6">B2</text>
<text x="242.5" y="80">B1</text>
<text x="242.5" y="82.6">B3</text>
<text x="238" y="85.1">B4</text>
<text x="238" y="87.7">B6</text>
<text x="242.5" y="85.1">B5</text>
<text x="242.5" y="87.7">B7</text>
</g>
<text font-size="1.8" fill="#800000" x="37.4" y="162.8" transform="rotate(-90 37.4 162.8)">+</text>
<g font-size="1.4" fill="#f0f">
<text x="238" y="57.2">3.3V</text>
<text x="238" y="54.6">5.0V</text>
<text x="242.5" y="57.2">GND</text>
<text x="242.5" y="54.6">GND</text>
<text x="238" y="92.7">CLK</text>
<text x="238" y="95.3">L/R</text>
<text x="242.5" y="92.7">DE</text>
<text x="238" y="100.4">X1</text>
<text x="242.5" y="100.4">X2</text>
<text x="238" y="102.9">Y1</text>
<text x="242.5" y="102.9">Y2</text>
</g>
<g font-size="1.4" fill="#800000">
<text x="133.3" y="64.8" transform="rotate(-90 133.3 64.8)">D</text>
<text x="136.7" y="64.8" transform="rotate(-90 136.7 64.8)">S</text>
<text x="168.8" y="64.8" transform="rotate(-90 168.8 64.8)">D</text>
<text x="172.3" y="64.8" transform="rotate(-90 172.3 64.8)">S</text>
<text x="136.7" y="68" transform="rotate(-90 136.7 68)">G</text>
<text x="172.3" y="68" transform="rotate(-90 172.3 68)">G</text>
</g>
<g font-size="1.1" fill="#f0f">
<text x="242.5" y="95.3">U/D</text>
<text x="238" y="97.8">PWRE</text>
<text x="242.5" y="97.8">BKL</text>
</g>
<g font-size=".9" fill="#f0f">
<text x="238" y="90.2">HSYNC</text>
<text x="241.9" y="90.2">VSYNC</text>
</g>
<g font-size=".8" fill="#800000">
<text x="133.2" y="66.3">&quot;P&quot;-MOS</text>
<text x="168.7" y="66.3">&quot;P&quot;-MOS</text>
<text x="114" y="92.3" transform="rotate(-90 114 92.3)">47k</text>
<text x="114" y="94.4">10k</text>
<text x="126.7" y="105.9" transform="rotate(-90 126.7 105.9)">47k</text>
<text x="126.7" y="103.1">10k</text>
<text x="162.3" y="105.9" transform="rotate(-90 162.3 105.9)">47k</text>
<text x="162.3" y="103.1">10k</text>
</g>
</svg>
